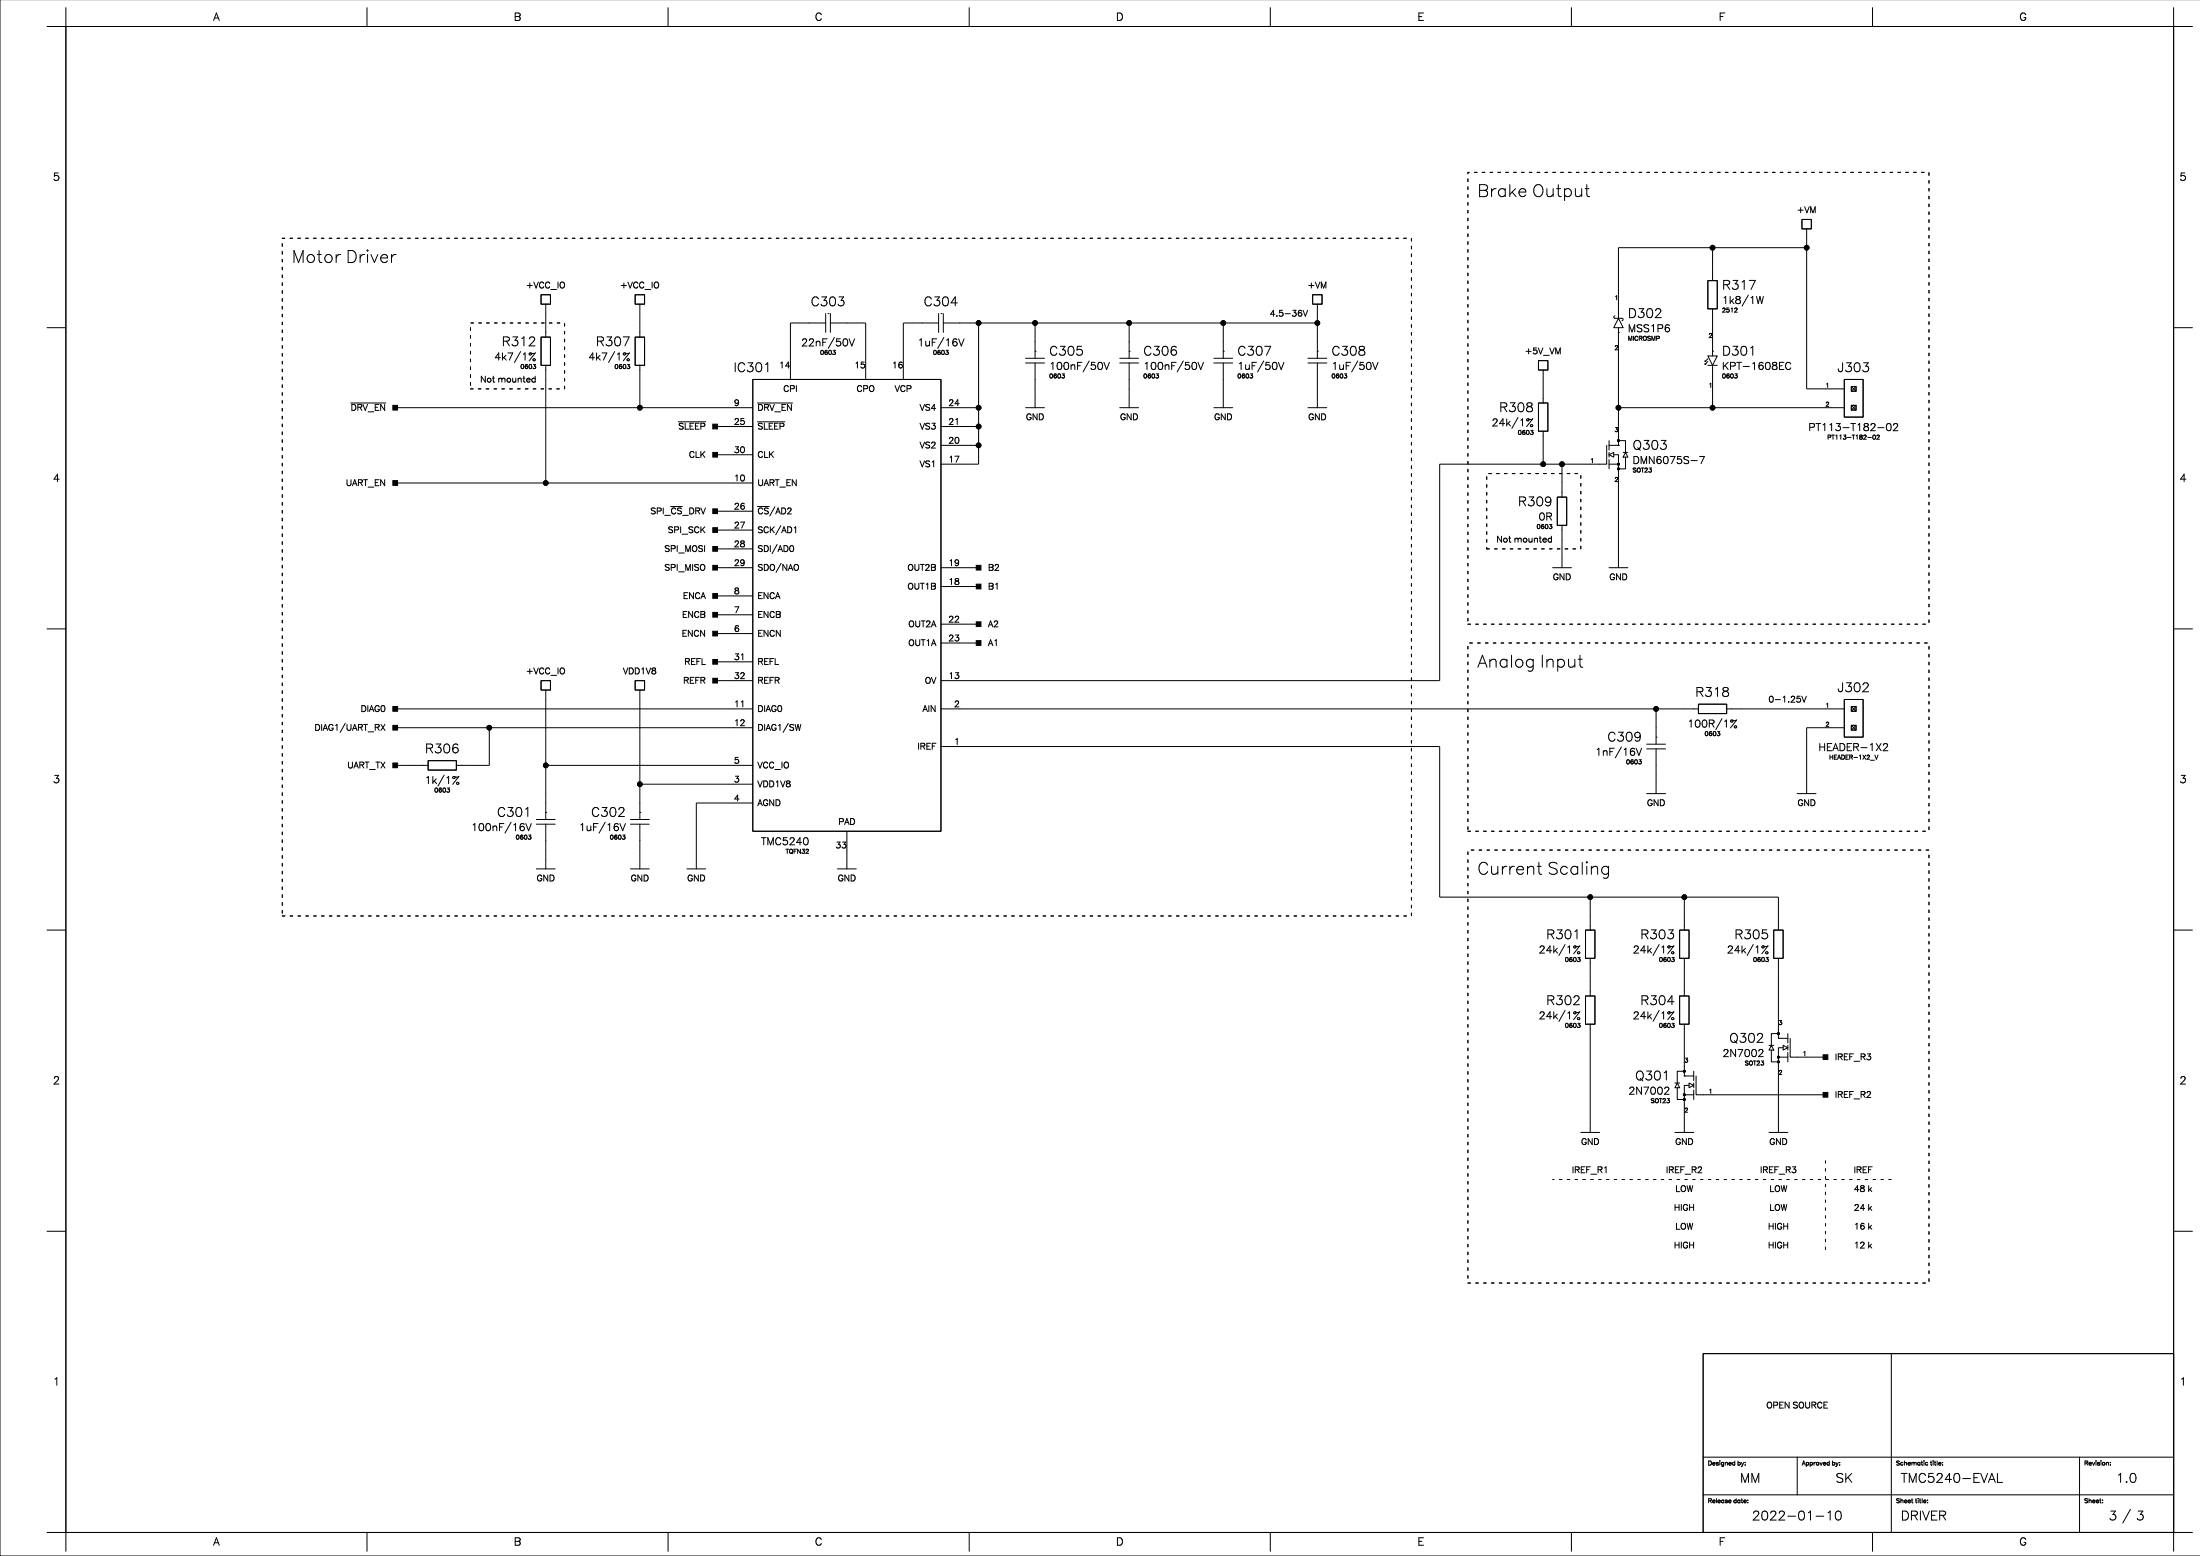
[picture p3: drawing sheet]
<svg xmlns="http://www.w3.org/2000/svg" width="594mm" height="420mm" viewBox="0 0 594 420" stroke-linecap="round" stroke-linejoin="round" font-family="sans-serif">
<g fill="none" stroke="#000" stroke-width=".27">
<path d="M0 -.1v419.9h593.8M17.8 7.1h568.8v406.4h-568.8zM17.8 2.1v5h-5.1M99 2.1v5M180.3 2.1v5M261.6 2.1v5M342.8 2.1v5M424.1 2.1v5M505.3 2.1v5M586.6 2.1v5h5.1M486.3 59.2h2.5v2.5h-2.5zM146 79.5h2.6v2.6h-2.6z"/>
<path d="M171.4 79.5h2.6v2.6h-2.6zM354.2 79.5h2.6v2.6h-2.6zM460.9 75.7h2.5v7.6h-2.5zM462.2 66.8v8.9M471.8 79.6l-1.6 3M487.6 66.8h-50.8v19.1l-1.3 2.5h2.6l-1.3-2.5M487.6 61.7v43.2h10.1M12.7 88.4h5.1M140.5 94.9l-1.7 2.9M146 91h2.6v7.6h-2.6zM147.3 82.1v8.9M147.3 98.6v31.7"/>
<path d="M165.9 94.9l-1.7 2.9M171.4 91h2.6v7.6h-2.6zM172.7 82.1v8.9M172.7 98.6v11.4M222.8 87.1h-9.5v15.3M222.8 84.6v5.1M223.5 84.6h.1M224.1 87.1h9.5v15.3M224.1 84.6v5.1M225.2 91l-1.7 3M253.3 87.1h-9.5v15.3M253.3 84.6v5.1"/>
<path d="M253.9 84.6h.1M254.6 87.1h100.9M254.6 84.6v5.1M254.7 91l-1.6 3M264.1 87.1v38.1h-10.2M276.8 97.9h5.1M276.8 96.7h5.1M279.3 94.8h.1M279.3 87.1v9.6M279.3 97.9v12.1M293.9 97.4l-1.6 2.9M302.2 97.9h5.1"/>
<path d="M302.2 96.7h5.1M304.7 94.8h.1M304.7 87.1v9.6M304.7 97.9v12.1M319.3 97.4l-1.6 2.9M327.6 97.9h5.1M327.6 96.7h5.1M330.1 94.8h.1M330.1 87.1v9.6M330.1 97.9v12.1M341 97.4l-1.6 2.9M353 97.9h5.1"/>
<path d="M353 96.7h5.1M355.5 94.8h.1M355.5 82.1v14.6M355.5 97.9v12.1M366.4 97.4l-1.6 2.9M415.2 97.3h2.5v2.5h-2.5zM416.5 99.8v8.9M435.8 85.2l-.2 .2 .1 .4 2.2 .1 .1 .4-.3 .2M436.8 88.4v31.8h-2.6M436.8 89.7h.1M460.1 97.3v.3M460.1 98.1v.2"/>
<path d="M460.9 96.8l-.8 .8h.3M460.9 97.6l-.8 .7h.3M460.9 98.6h2.5M462.2 94.8h.1M462.2 98.6l-1.3-2.6h2.5l-1.2 2.6v11.4M462.2 83.3v12.7M586.6 88.4h5.1M94.7 108.7h9.4M106.7 110h96.5M183.1 113.8h7.4M193 115.1h10.2M203.2 102.4h50.7v121.9h-50.7z"/>
<path d="M204.4 108.7h9.5M204.4 113.8h7.4M253.9 115.1h10.2M253.9 110h10.2M276.8 110h5.1M302.2 110h5.1M327.6 110h5.1M353 110h5.1M409.7 112.6l-1.7 3M415.2 108.7h2.5v7.6h-2.5zM416.5 116.3v8.9M434.2 118.9v2.5"/>
<path d="M436.8 118.9h.1M436.8 118.9h1.9v3.2M436.8 110h60.9M497.7 102.4h5.1v10.1h-5.1zM499.6 104.3h1.3v1.3h-1.3zM499.6 109.4h1.3v1.2h-1.3zM499.6 104.3l1.3 1.3M499.6 109.4l1.3 1.2M500.9 104.3l-1.3 1.3M500.9 109.4l-1.3 1.2M106.7 130.3h96.5M193 122.7h10.2"/>
<path d="M193 137.9h10.2M209.1 136.7l-1.4 2.5M253.9 120.2h10.2M420.3 134.1h2.5v7.6h-2.5zM421.5 125.2v8.9M433.6 120.2v5h-45.1v58.4h-134.6M434.2 122.7l1.3-.6v1.2zM434.2 125.2h2.6M434.2 122.1v1.2M434.2 124v2.5M435.5 122.7h1.3v30.5M436.8 120.2h.1"/>
<path d="M438.1 122.1h1.2M438.7 122.1l.6 1.2h-1.2zM438.7 123.3v3.2h-1.9M193 153.2h10.2M193 143h10.2M193 148.1h10.2M209.7 146.9l-1.4 2.5M210.7 141.8l-1.4 2.5M210.8 152l-1.4 2.4M253.9 153.2h10.2M253.9 158.2h10.2M406.3 158.2h.1"/>
<path d="M419 153.2h5.1M421.5 141.7v11.5M434.2 153.2h5.1M12.7 169.7h5.1M193 160.8h10.2M193 165.9h10.2M193 170.9h10.2M193 178.6h10.2M253.9 173.5h10.2M253.9 168.4h10.2M586.6 169.7h5.1M106.7 191.3h96.5"/>
<path d="M106.7 196.3h96.5M132.1 196.3v10.2h-8.9M146 183.6h2.6v2.6h-2.6zM147.3 186.2v34.9M171.4 183.6h2.6v2.6h-2.6zM172.7 186.2v34.9M193 183.6h10.2M212.7 195.1l-1.4 2.5M253.9 191.3h204.5M446.9 198.9h.1M446.9 191.3v9.5M458.4 190h7.6v2.5h-7.6z"/>
<path d="M464.7 193.9l-1.6 2.9M466 191.3h31.7M497.7 188.7h5.1v10.2h-5.1zM497.7 196.3h-10.1v17.8M499.6 190.6h1.3v1.3h-1.3zM499.6 195.7h1.3v1.3h-1.3zM499.6 190.6l1.3 1.3M499.6 195.7l1.3 1.3M500.9 190.6l-1.3 1.3M500.9 195.7l-1.3 1.3M106.7 206.5h8.8M115.5 205.2h7.7v2.6h-7.7z"/>
<path d="M119.9 209.1l-1.7 3M147.3 219.2h.1M147.3 206.5h55.9M172.7 219.2h.1M172.7 211.6h30.5M203.2 216.7h-15.3v17.7M253.9 201.4h134.6v40.6h91.5v8.9M437.6 201.5l-1.7 3M444.4 214.1h5.1M444.4 202.1h5.1M444.4 200.8h5.1M446.9 202.1v12"/>
<path d="M485 214.1h5.1M137.9 221.8l-1.6 3M144.7 234.4h5.1M144.7 222.4h5.1M144.7 221.1h5.1M147.3 222.4v12M163.3 221.8l-1.6 3M170.1 234.4h5.1M170.1 222.4h5.1M170.1 221.1h5.1M172.7 222.4v12M185.4 234.4h5.1"/>
<path d="M226 234.4h5.1M228.5 224.3v10.1M12.7 250.9h5.1M422.4 254.8l-1.7 3M427.9 250.9h2.5v7.7h-2.5zM429.2 242v8.9M429.2 258.6v10.1M447.8 254.8l-1.7 3M453.3 250.9h2.5v7.7h-2.5zM454.6 242v8.9M454.6 258.6v10.1M473.2 254.8l-1.7 3"/>
<path d="M478.7 250.9h2.5v7.7h-2.5zM480 258.6v21.5h2.5M586.6 250.9h5.1M422.4 272.6l-1.7 3M427.9 268.7h2.5v7.6h-2.5zM429.2 276.3v29.2M447.8 272.6l-1.7 3M453.3 268.7h2.5v7.6h-2.5zM454.6 276.3v14h2.5M480 278.9h.1M480 278.9h-2v3.1M482.5 278.9v2.5"/>
<path d="M452 292.2h1.3M452.7 292.2l.6 1.3h-1.3zM452.7 293.5v3.1h1.9M454.6 289h.1M454.6 290.3h.1M454.6 289h-1.9v3.2M454.6 295.4h2.5M455.8 292.2l1.3 .6-1.3 .7zM455.8 292.8h-1.2v12.7M457.1 289v2.6M457.1 292.2v1.3M457.1 294.1v2.5"/>
<path d="M457.7 290.3v5.1h34.9M477.4 282h1.3M478 282l.7 1.3h-1.3zM478 283.3v3.2h2M480 280.1h.1M480 285.2h2.5M481.2 282l1.3 .7-1.3 .6zM481.2 282.7h-1.2v22.8M482.5 282v1.3M482.5 283.9v2.6M483.1 280.1v5.1h9.5M426.6 305.5h5.1"/>
<path d="M452 305.5h5.1M477.4 305.5h5.1M12.7 332.2h5.1M586.6 332.2h5.1M459.6 365.2h127v48.3h-127zM510.4 365.2v48.3M459.6 393.1h127M485 393.1v10.2M561.2 393.1v20.4M12.7 413.5h5.1v5M99 413.5v5M180.3 413.5v5"/>
<path d="M261.6 413.5v5M342.8 413.5v5M424.1 413.5v5M459.6 403.3h127M505.3 413.5v5M574.9 407.2l-2 3.7M591.7 413.5h-5.1v5"/>
<circle cx="462.2" cy="66.8" r=".63"/>
<circle cx="487.6" cy="66.8" r=".63"/>
<circle cx="264.1" cy="87.1" r=".63"/>
<circle cx="279.3" cy="87.1" r=".63"/>
<circle cx="304.7" cy="87.1" r=".63"/>
<circle cx="330.1" cy="87.1" r=".63"/>
<circle cx="355.5" cy="87.1" r=".63"/>
<circle cx="172.7" cy="110" r=".63"/>
<circle cx="264.1" cy="110" r=".63"/>
<circle cx="264.1" cy="115.1" r=".63"/>
<circle cx="436.8" cy="118.9" r=".25"/>
<circle cx="436.8" cy="110" r=".63"/>
<circle cx="462.2" cy="110" r=".63"/>
<circle cx="147.3" cy="130.3" r=".63"/>
<circle cx="264.1" cy="120.2" r=".63"/>
<circle cx="416.5" cy="125.2" r=".63"/>
<circle cx="421.5" cy="125.2" r=".63"/>
<circle cx="436.8" cy="125.2" r=".25"/>
<circle cx="436.8" cy="126.5" r=".25"/>
<circle cx="132" cy="196.3" r=".63"/>
<circle cx="446.9" cy="191.3" r=".63"/>
<circle cx="147.3" cy="206.5" r=".63"/>
<circle cx="172.7" cy="211.6" r=".63"/>
<circle cx="429.2" cy="242" r=".63"/>
<circle cx="454.6" cy="242" r=".63"/>
<circle cx="480" cy="278.9" r=".25"/>
<circle cx="454.6" cy="296.6" r=".25"/>
<circle cx="454.6" cy="295.4" r=".25"/>
<circle cx="454.6" cy="289" r=".25"/>
<circle cx="480" cy="285.2" r=".25"/>
<circle cx="480" cy="286.5" r=".25"/>
</g>
<g fill="#000" stroke="#000" stroke-width=".27">
<path d="M106 109.4h1.3v1.2h-1.3z" fill-rule="evenodd"/>
<path d="M192.4 114.4h1.2v1.3h-1.2z" fill-rule="evenodd"/>
<path d="M106 129.7h1.3v1.2h-1.3z" fill-rule="evenodd"/>
<path d="M192.4 122.1h1.2v1.2h-1.2z" fill-rule="evenodd"/>
<path d="M192.4 137.3h1.2v1.3h-1.2z" fill-rule="evenodd"/>
<path d="M192.4 142.4h1.2v1.2h-1.2z" fill-rule="evenodd"/>
<path d="M192.4 147.5h1.2v1.2h-1.2z" fill-rule="evenodd"/>
<path d="M192.4 152.5h1.2v1.3h-1.2z" fill-rule="evenodd"/>
<path d="M263.5 157.6h1.2v1.3h-1.2z" fill-rule="evenodd"/>
<path d="M263.5 152.5h1.2v1.3h-1.2z" fill-rule="evenodd"/>
<path d="M192.4 160.1h1.2v1.3h-1.2z" fill-rule="evenodd"/>
<path d="M192.4 165.2h1.2v1.3h-1.2z" fill-rule="evenodd"/>
<path d="M192.4 170.3h1.2v1.3h-1.2z" fill-rule="evenodd"/>
<path d="M192.4 177.9h1.2v1.3h-1.2z" fill-rule="evenodd"/>
<path d="M263.5 172.8h1.2v1.3h-1.2z" fill-rule="evenodd"/>
<path d="M263.5 167.8h1.2v1.2h-1.2z" fill-rule="evenodd"/>
<path d="M106 190.6h1.3v1.3h-1.3z" fill-rule="evenodd"/>
<path d="M106 195.7h1.3v1.3h-1.3z" fill-rule="evenodd"/>
<path d="M192.4 183h1.2v1.3h-1.2z" fill-rule="evenodd"/>
<path d="M106 205.9h1.3v1.2h-1.3z" fill-rule="evenodd"/>
<path d="M492 284.6h1.3v1.3h-1.3z" fill-rule="evenodd"/>
<path d="M492 294.7h1.3v1.3h-1.3z" fill-rule="evenodd"/>
<circle cx="462.2" cy="66.8" r=".63"/>
<circle cx="487.6" cy="66.8" r=".63"/>
<circle cx="264.1" cy="87.1" r=".63"/>
<circle cx="279.3" cy="87.1" r=".63"/>
<circle cx="304.7" cy="87.1" r=".63"/>
<circle cx="330.1" cy="87.1" r=".63"/>
<circle cx="355.5" cy="87.1" r=".63"/>
<circle cx="172.7" cy="110" r=".63"/>
<circle cx="264.1" cy="110" r=".63"/>
<circle cx="264.1" cy="115.1" r=".63"/>
<circle cx="436.8" cy="118.9" r=".25"/>
<circle cx="436.8" cy="110" r=".63"/>
<circle cx="462.2" cy="110" r=".63"/>
<circle cx="147.3" cy="130.3" r=".63"/>
<circle cx="264.1" cy="120.2" r=".63"/>
<circle cx="416.5" cy="125.2" r=".63"/>
<circle cx="421.5" cy="125.2" r=".63"/>
<circle cx="436.8" cy="125.2" r=".25"/>
<circle cx="436.8" cy="126.5" r=".25"/>
<circle cx="132" cy="196.3" r=".63"/>
<circle cx="446.9" cy="191.3" r=".63"/>
<circle cx="147.3" cy="206.5" r=".63"/>
<circle cx="172.7" cy="211.6" r=".63"/>
<circle cx="429.2" cy="242" r=".63"/>
<circle cx="454.6" cy="242" r=".63"/>
<circle cx="480" cy="278.9" r=".25"/>
<circle cx="454.6" cy="296.6" r=".25"/>
<circle cx="454.6" cy="295.4" r=".25"/>
<circle cx="454.6" cy="289" r=".25"/>
<circle cx="480" cy="285.2" r=".25"/>
<circle cx="480" cy="286.5" r=".25"/>
</g>
<path d="M396.1 46.5h124.5v121.9h-124.5zM76.2 64.3h304.7v182.8h-304.7zM127 87.1h25.4v17.8h-25.4zM401.2 127.8h25.4v20.3h-25.4zM396.1 173.5h124.5v50.8h-124.5zM396.1 229.3h124.5v116.9h-124.5zM492.6 313.1v25.4M510.4 318.2h-91.4" fill="none" stroke="#000" stroke-width=".27" stroke-dasharray=".7 1.4"/>
<g font-size="4.9">
<text x="398.7" y="52.1">Br</text>
<text x="403.9" y="52.1">a</text>
<text x="406.8" y="52.1">ke Ou</text>
<text x="419.8" y="52.1">t</text>
<text x="421.6" y="52.1">pu</text>
<text x="427.5" y="52.1">t</text>
<text x="78.7" y="69.9">M</text>
<text x="82.4" y="69.9">ot</text>
<text x="87.2" y="69.9">or</text>
<text x="93.3" y="69.9">Dr</text>
<text x="98.6" y="69.9">i</text>
<text x="99.8" y="69.9">ver</text>
<text x="398.7" y="179.1">Ana</text>
<text x="407.3" y="179.1">l</text>
<text x="408.5" y="179.1">og</text>
<text x="415.6" y="179.1">I</text>
<text x="416.8" y="179.1">npu</text>
<text x="425.6" y="179.1">t</text>
<text x="398.7" y="235">Cu</text>
<text x="404.8" y="235">r</text>
<text x="406.8" y="235">r</text>
<text x="408.8" y="235">ent</text>
<text x="417.6" y="235">Sca</text>
<text x="426.4" y="235">l</text>
<text x="427.6" y="235">i</text>
<text x="428.9" y="235">ng</text>
</g>
<g font-size="3.5">
<text x="464.7" y="77.4">R31</text>
<text x="471.8" y="77.4">7</text>
<text x="218.8" y="81.9">C303</text>
<text x="249.3" y="81.9">C304</text>
<text x="439.3" y="85">D302</text>
<text x="135.4" y="92.7">R31</text>
<text x="142.4" y="92.7">2</text>
<text x="160.8" y="92.7">R307</text>
<text x="283.1" y="95.2">C305</text>
<text x="308.5" y="95.2">C306</text>
<text x="333.9" y="95.2">C307</text>
<text x="359.3" y="95.2">C308</text>
<text x="464.7" y="95.2">D301</text>
<text x="198" y="99.6">I</text>
<text x="198.9" y="99.6">C301</text>
<text x="495.9" y="99.6">J303</text>
<text x="404.6" y="110.4">R308</text>
<text x="440.6" y="120.6">Q303</text>
<text x="409.7" y="135.8">R309</text>
<text x="495.9" y="186">J302</text>
<text x="457.5" y="187.3">R31</text>
<text x="464.5" y="187.3">8</text>
<text x="114.7" y="202.5">R306</text>
<text x="433.8" y="199.3">C309</text>
<text x="134.1" y="219.6">C301</text>
<text x="159.5" y="219.6">C302</text>
<text x="417.3" y="252.6">R301</text>
<text x="442.7" y="252.6">R303</text>
<text x="468.1" y="252.6">R305</text>
<text x="417.3" y="270.4">R302</text>
<text x="442.7" y="270.4">R304</text>
<text x="466.7" y="280.6">Q302</text>
<text x="441.3" y="290.7">Q301</text>
<text x="469.6" y="399.3">M</text>
<text x="472.3" y="399.3">M</text>
<text x="495.4" y="399.3">SK</text>
<text x="513" y="399.3">T</text>
<text x="514.8" y="399.3">M</text>
<text x="517.6" y="399.3">C524</text>
<text x="526.9" y="399.3">0-EVAL</text>
<text x="571" y="399.3">1</text>
<text x="573.3" y="399.3">.0</text>
<text x="472.8" y="409.5">2022-01</text>
<text x="489.6" y="409.5">-1</text>
<text x="495" y="409.5">0</text>
<text x="513" y="409.5">DRI</text>
<text x="518.7" y="409.5">VER</text>
<text x="569.1" y="409.5">3 / 3</text>
</g>
<g font-size="2.8">
<text x="57.5" y="5">A</text>
<text x="138.7" y="5">B</text>
<text x="219.9" y="5">C</text>
<text x="301.2" y="5">D</text>
<text x="382.5" y="5">E</text>
<text x="463.8" y="5">F</text>
<text x="545" y="5">G</text>
<text x="14.3" y="48.2">5</text>
<text x="588.2" y="48.2">5</text>
<text x="464.7" y="81.4">1k8/1W</text>
<text x="439.3" y="89">MSS1P6</text>
<text x="216.2" y="92.8">22nF/50V</text>
<text x="247.6" y="92.8">1uF/16V</text>
<text x="133.4" y="96.6">4k7/1%</text>
<text x="158.8" y="96.6">4k7/1%</text>
<text x="283.1" y="99.1">100nF/50V</text>
<text x="308.5" y="99.1">100nF/50V</text>
<text x="333.9" y="99.1">1uF/50V</text>
<text x="359.3" y="99.1">1uF/50V</text>
<text x="464.7" y="99.1">KPT-1608EC</text>
<text x="402.6" y="114.4">24k/1%</text>
<text x="488" y="115.6">PT113-T182-02</text>
<text x="440.6" y="124.5">DMN6075S-7</text>
<text x="14.3" y="129.4">4</text>
<text x="588.2" y="129.4">4</text>
<text x="415.2" y="139.8">0R</text>
<text x="455.4" y="195.6">100R/1%</text>
<text x="430.5" y="203.3">1nF/16V</text>
<text x="490.8" y="202">HEADER-1X2</text>
<text x="14.3" y="210.7">3</text>
<text x="114.6" y="210.9">1k/1%</text>
<text x="588.2" y="210.7">3</text>
<text x="127.1" y="223.6">100nF/16V</text>
<text x="156.2" y="223.6">1uF/16V</text>
<text x="205.4" y="227.4">TMC5240</text>
<text x="415.3" y="256.6">24k/1%</text>
<text x="440.7" y="256.6">24k/1%</text>
<text x="466.1" y="256.6">24k/1%</text>
<text x="415.3" y="274.4">24k/1%</text>
<text x="440.7" y="274.4">24k/1%</text>
<text x="464.9" y="284.5">2N7002</text>
<text x="14.3" y="291.9">2</text>
<text x="588.2" y="291.9">2</text>
<text x="439.5" y="294.7">2N7002</text>
<text x="14.3" y="373.2">1</text>
<text x="588.2" y="373.2">1</text>
<text x="57.5" y="416.4">A</text>
<text x="138.7" y="416.4">B</text>
<text x="219.9" y="416.4">C</text>
<text x="301.2" y="416.4">D</text>
<text x="382.5" y="416.4">E</text>
<text x="463.8" y="416.4">F</text>
<text x="545" y="416.4">G</text>
</g>
<g font-size="2.5">
<text x="485" y="56.9">+VM</text>
<text x="142" y="77.2">+VCC_IO</text>
<text x="167.4" y="77.2">+VCC_IO</text>
<text x="352.9" y="77.2">+VM</text>
<text x="342.7" y="84.8">4.5-36V</text>
<text x="411.5" y="95">+5V_VM</text>
<text x="210.2" y="98.8">14</text>
<text x="230.5" y="98.8">15</text>
<text x="240.7" y="98.8">16</text>
<text x="129.6" y="102.6">Not mounted</text>
<text x="211.4" y="105.1">CPI</text>
<text x="231.2" y="105.1">CPO</text>
<text x="241.5" y="105.1">VCP</text>
<text x="94.7" y="110.2">DRV_EN</text>
<text x="198.1" y="114">25</text>
<text x="198.1" y="108.9">9</text>
<text x="204.4" y="110.2">DRV_EN</text>
<text x="248.2" y="110.2">VS4</text>
<text x="255.9" y="108.9">24</text>
<text x="255.9" y="114">21</text>
<text x="276.9" y="112.7">GND</text>
<text x="302.3" y="112.7">GND</text>
<text x="327.7" y="112.7">GND</text>
<text x="353.1" y="112.7">GND</text>
<text x="183.1" y="115.3">SLEEP</text>
<text x="204.4" y="115.3">SLEEP</text>
<text x="248.2" y="115.3">VS3</text>
<text x="255.9" y="119.1">20</text>
<text x="185.9" y="122.9">CLK</text>
<text x="198.1" y="121.6">30</text>
<text x="204.4" y="122.9">CLK</text>
<text x="248.2" y="120.3">VS2</text>
<text x="248.2" y="125.4">VS1</text>
<text x="255.9" y="124.2">17</text>
<text x="93.3" y="130.5">UART_EN</text>
<text x="198.1" y="129.2">10</text>
<text x="204.4" y="130.5">UART_EN</text>
<text x="198.1" y="136.9">26</text>
<text x="175.5" y="138.1">SPI_CS_DRV</text>
<text x="180.2" y="143.2">SPI_SCK</text>
<text x="198.1" y="141.9">27</text>
<text x="204.4" y="143.2">SCK/AD1</text>
<text x="204.4" y="138.1">CS/AD2</text>
<text x="179.3" y="148.3">SPI_MOSI</text>
<text x="198.1" y="147">28</text>
<text x="204.4" y="148.3">SDI/AD0</text>
<text x="403.8" y="145.7">Not mounted</text>
<text x="179.3" y="153.4">SPI_MISO</text>
<text x="198.1" y="152.1">29</text>
<text x="204.4" y="153.4">SDO/NAO</text>
<text x="244.9" y="153.4">OUT2B</text>
<text x="255.9" y="152.1">19</text>
<text x="266.6" y="153.4">B2</text>
<text x="419.1" y="155.9">GND</text>
<text x="434.3" y="155.9">GND</text>
<text x="184.3" y="161">ENCA</text>
<text x="198.1" y="159.7">8</text>
<text x="204.4" y="161">ENCA</text>
<text x="244.9" y="158.4">OUT1B</text>
<text x="255.9" y="157.2">18</text>
<text x="266.6" y="158.4">B1</text>
<text x="184.1" y="166.1">ENCB</text>
<text x="198.1" y="164.8">7</text>
<text x="204.4" y="166.1">ENCB</text>
<text x="255.9" y="167.3">22</text>
<text x="184" y="171.1">ENCN</text>
<text x="198.1" y="169.9">6</text>
<text x="204.4" y="171.1">ENCN</text>
<text x="245.1" y="168.6">OUT2A</text>
<text x="245.1" y="173.7">OUT1A</text>
<text x="255.9" y="172.4">23</text>
<text x="266.6" y="173.7">A1</text>
<text x="266.6" y="168.6">A2</text>
<text x="184.7" y="178.8">REFL</text>
<text x="198.1" y="177.5">31</text>
<text x="204.4" y="178.8">REFL</text>
<text x="142" y="181.3">+VCC_IO</text>
<text x="168.1" y="181.3">VDD1V8</text>
<text x="184.4" y="183.8">REFR</text>
<text x="198.1" y="182.6">32</text>
<text x="204.4" y="183.8">REFR</text>
<text x="249.6" y="183.8">OV</text>
<text x="255.9" y="182.6">13</text>
<text x="97.3" y="191.4">DIAG0</text>
<text x="198.1" y="190.2">11</text>
<text x="204.4" y="191.4">DIAG0</text>
<text x="249" y="191.4">AIN</text>
<text x="257.5" y="190.2">2</text>
<text x="477.3" y="188.9">0-1.25V</text>
<text x="84.9" y="196.5">DIAG1/UART_RX</text>
<text x="198.1" y="195.3">12</text>
<text x="204.4" y="196.5">DIAG1/SW</text>
<text x="247.6" y="201.6">IREF</text>
<text x="257.5" y="200.3">1</text>
<text x="93.7" y="206.7">UART_TX</text>
<text x="198.1" y="205.4">5</text>
<text x="204.4" y="206.7">VCC_IO</text>
<text x="198.1" y="215.6">4</text>
<text x="198.1" y="210.5">3</text>
<text x="204.4" y="211.8">VDD1V8</text>
<text x="204.4" y="216.8">AGND</text>
<text x="226.2" y="221.9">PAD</text>
<text x="444.5" y="216.8">GND</text>
<text x="485.1" y="216.8">GND</text>
<text x="225.5" y="228.3">33</text>
<text x="144.8" y="237.2">GND</text>
<text x="170.2" y="237.2">GND</text>
<text x="185.5" y="237.2">GND</text>
<text x="226.1" y="237.2">GND</text>
<text x="495.2" y="285.4">IREF_R3</text>
<text x="495.2" y="295.6">IREF_R2</text>
<text x="426.7" y="308.3">GND</text>
<text x="452.1" y="308.3">GND</text>
<text x="477.5" y="308.3">GND</text>
<text x="424.2" y="315.9">IREF_R1</text>
<text x="449.6" y="315.9">IREF_R2</text>
<text x="475" y="315.9">IREF_R3</text>
<text x="500.3" y="315.9">IREF</text>
<text x="452.1" y="321">LOW</text>
<text x="477.5" y="321">LOW</text>
<text x="500.3" y="321">48 k</text>
<text x="451.7" y="326">HIGH</text>
<text x="477.5" y="326">LOW</text>
<text x="500.3" y="326">24 k</text>
<text x="452.1" y="331.1">LOW</text>
<text x="477.1" y="331.1">HIGH</text>
<text x="500.3" y="331.1">16 k</text>
<text x="451.7" y="336.2">HIGH</text>
<text x="477.1" y="336.2">HIGH</text>
<text x="500.3" y="336.2">12 k</text>
<text x="476.7" y="379.4">OPEN SOURCE</text>
</g>
<g font-size="1.8">
<text x="435.7" y="80.5">1</text>
<text x="464.7" y="83.8">2512</text>
<text x="221.3" y="95.2">0603</text>
<text x="251.8" y="95.2">0603</text>
<text x="435.7" y="93.9">2</text>
<text x="439.3" y="91.4">MICROSMP</text>
<text x="461.1" y="90.6">2</text>
<text x="140.4" y="99">0603</text>
<text x="165.8" y="99">0603</text>
<text x="283.1" y="101.6">0603</text>
<text x="308.5" y="101.6">0603</text>
<text x="333.9" y="101.6">0603</text>
<text x="359.3" y="101.6">0603</text>
<text x="464.7" y="101.6">0603</text>
<text x="461.1" y="104.1">1</text>
<text x="492.6" y="104.1">1</text>
<text x="492.6" y="109.2">2</text>
<text x="409.6" y="116.8">0603</text>
<text x="435.7" y="116">3</text>
<text x="493.1" y="118.1">PT113-T182-02</text>
<text x="429.2" y="124.4">1</text>
<text x="435.7" y="129.5">2</text>
<text x="440.6" y="127">SOT23</text>
<text x="414.7" y="142.2">0603</text>
<text x="492.6" y="190.4">1</text>
<text x="492.6" y="195.5">2</text>
<text x="460" y="198.1">0603</text>
<text x="438.8" y="205.7">0603</text>
<text x="493.6" y="204.4">HEADER-1X2_V</text>
<text x="117.2" y="213.3">0603</text>
<text x="139.2" y="226">0603</text>
<text x="164.6" y="226">0603</text>
<text x="212" y="229.8">TQFN32</text>
<text x="422.3" y="259">0603</text>
<text x="447.7" y="259">0603</text>
<text x="473.1" y="259">0603</text>
<text x="422.3" y="276.8">0603</text>
<text x="447.7" y="276.8">0603</text>
<text x="480" y="276">3</text>
<text x="454.6" y="286.2">3</text>
<text x="470.9" y="286.9">SOT23</text>
<text x="486.5" y="284.4">1</text>
<text x="480" y="289.5">2</text>
<text x="445.5" y="297.1">SOT23</text>
<text x="454.6" y="299.6">2</text>
<text x="461.1" y="294.6">1</text>
<text x="460.9" y="394.9">Designed by:</text>
<text x="486.3" y="394.9">Approved by:</text>
<text x="511.7" y="394.9">Schematic title:</text>
<text x="562.5" y="394.9">Revision:</text>
<text x="460.9" y="405">Release date:</text>
<text x="511.7" y="405">Sheet title:</text>
<text x="562.5" y="405">Sheet:</text>
</g>
</svg>
